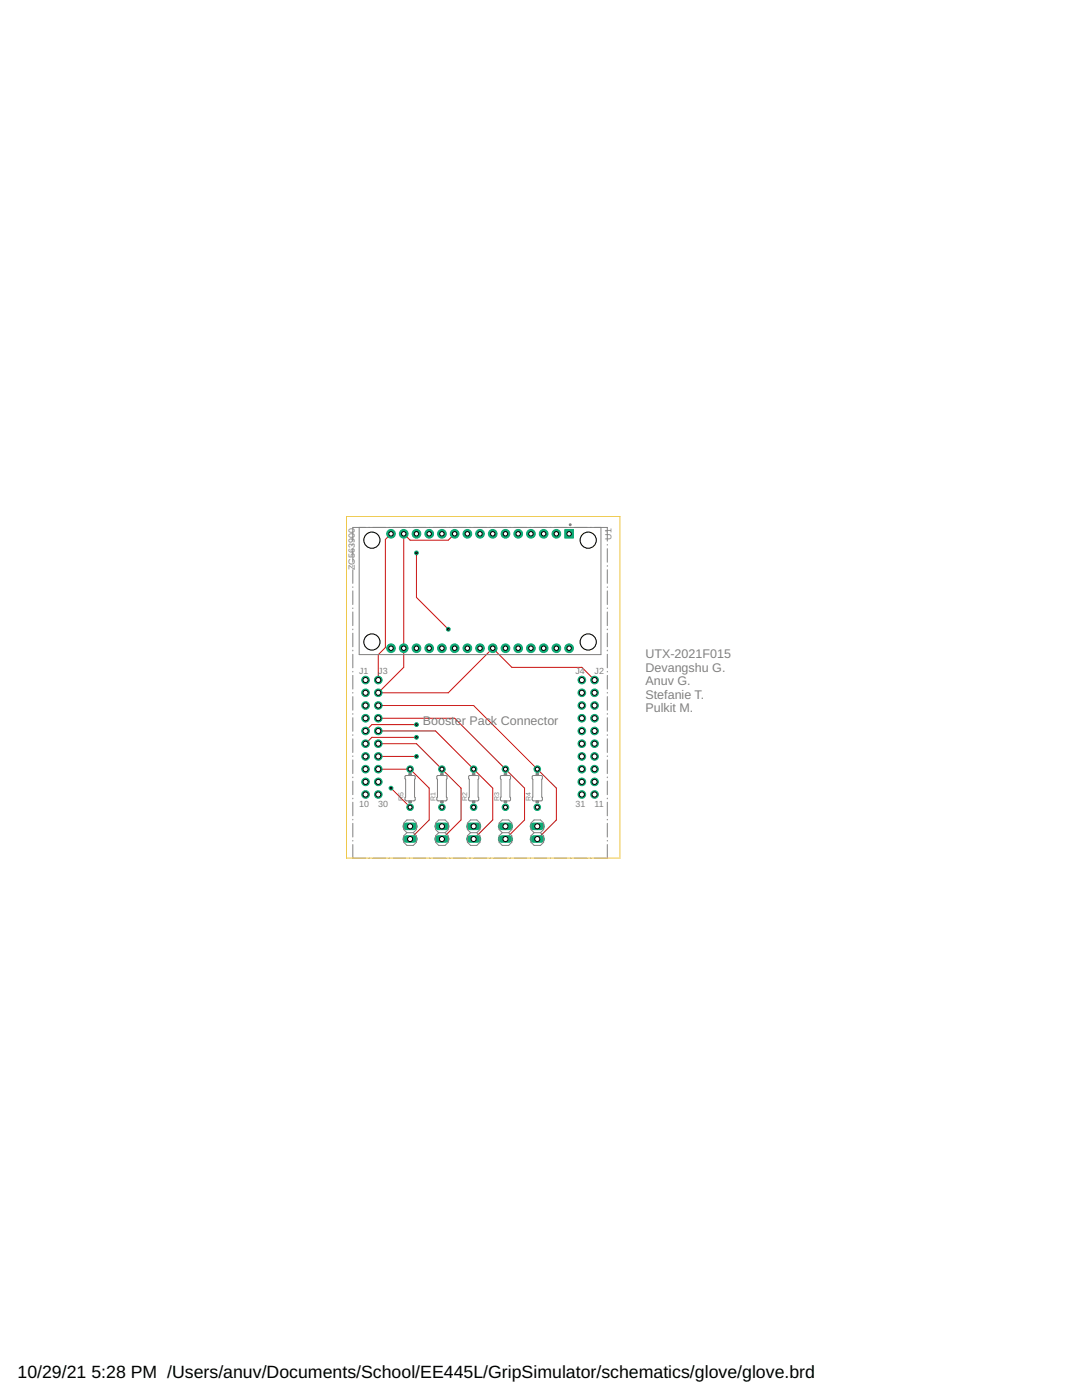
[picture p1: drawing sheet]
<svg xmlns="http://www.w3.org/2000/svg" width="216mm" height="279mm" viewBox="0 0 216 279" stroke-linecap="round" stroke-linejoin="round" font-family="sans-serif">
<path d="M78 106.5l-1.1 1.2v21.5l-1.4 1.4v5.1M83.1 110.3v8.9l6.4 6.4M90.7 106.5l-1.2 1.3h-7.7l-1.2-1.3v26.7l-5.1 5.1h14l8.8-8.9 3.8 3.8h14l2.5 2.5M75.5 151h7.6M75.5 153.5h6.3l3.8 3.8v6.3l-3.8 3.8M75.5 148.4h7.6l8.9 8.9v6.3l-3.8 3.8M75.5 145.9h11.4l11.4 11.4v6.3l-3.8 3.8M75.5 143.3h15.2l14 14v6.3l-3.8 3.8M75.5 140.8h19l16.5 16.5v6.3l-3.8 3.8M78 157.3l3.8 3.8M83.1 147.2h-8.9l-1.3 1.2M83.1 144.6h-8.9l-1.3 1.3" fill="none" stroke="#c90d0c" stroke-width=".2"/>
<circle cx="72.9" cy="135.7" r=".76" fill="#0dab76" stroke="#0dab76" stroke-width=".2"/>
<circle cx="72.9" cy="135.7" r=".51" fill="#fff" stroke="#000" stroke-width=".2"/>
<circle cx="72.9" cy="138.3" r=".76" fill="#0dab76" stroke="#0dab76" stroke-width=".2"/>
<circle cx="72.9" cy="138.3" r=".51" fill="#fff" stroke="#000" stroke-width=".2"/>
<circle cx="72.9" cy="140.8" r=".76" fill="#0dab76" stroke="#0dab76" stroke-width=".2"/>
<circle cx="72.9" cy="140.8" r=".51" fill="#fff" stroke="#000" stroke-width=".2"/>
<circle cx="72.9" cy="143.3" r=".76" fill="#0dab76" stroke="#0dab76" stroke-width=".2"/>
<circle cx="72.9" cy="143.3" r=".51" fill="#fff" stroke="#000" stroke-width=".2"/>
<circle cx="72.9" cy="145.9" r=".76" fill="#0dab76" stroke="#0dab76" stroke-width=".2"/>
<circle cx="72.9" cy="145.9" r=".51" fill="#fff" stroke="#000" stroke-width=".2"/>
<circle cx="72.9" cy="148.4" r=".76" fill="#0dab76" stroke="#0dab76" stroke-width=".2"/>
<circle cx="72.9" cy="148.4" r=".51" fill="#fff" stroke="#000" stroke-width=".2"/>
<circle cx="72.9" cy="151" r=".76" fill="#0dab76" stroke="#0dab76" stroke-width=".2"/>
<circle cx="72.9" cy="151" r=".51" fill="#fff" stroke="#000" stroke-width=".2"/>
<circle cx="72.9" cy="153.5" r=".76" fill="#0dab76" stroke="#0dab76" stroke-width=".2"/>
<circle cx="72.9" cy="153.5" r=".51" fill="#fff" stroke="#000" stroke-width=".2"/>
<circle cx="72.9" cy="156" r=".76" fill="#0dab76" stroke="#0dab76" stroke-width=".2"/>
<circle cx="72.9" cy="156" r=".51" fill="#fff" stroke="#000" stroke-width=".2"/>
<circle cx="72.9" cy="158.6" r=".76" fill="#0dab76" stroke="#0dab76" stroke-width=".2"/>
<circle cx="72.9" cy="158.6" r=".51" fill="#fff" stroke="#000" stroke-width=".2"/>
<circle cx="75.5" cy="135.7" r=".76" fill="#0dab76" stroke="#0dab76" stroke-width=".2"/>
<circle cx="75.5" cy="135.7" r=".51" fill="#fff" stroke="#000" stroke-width=".2"/>
<circle cx="75.5" cy="138.3" r=".76" fill="#0dab76" stroke="#0dab76" stroke-width=".2"/>
<circle cx="75.5" cy="138.3" r=".51" fill="#fff" stroke="#000" stroke-width=".2"/>
<circle cx="75.5" cy="140.8" r=".76" fill="#0dab76" stroke="#0dab76" stroke-width=".2"/>
<circle cx="75.5" cy="140.8" r=".51" fill="#fff" stroke="#000" stroke-width=".2"/>
<circle cx="75.5" cy="143.3" r=".76" fill="#0dab76" stroke="#0dab76" stroke-width=".2"/>
<circle cx="75.5" cy="143.3" r=".51" fill="#fff" stroke="#000" stroke-width=".2"/>
<circle cx="75.5" cy="145.9" r=".76" fill="#0dab76" stroke="#0dab76" stroke-width=".2"/>
<circle cx="75.5" cy="145.9" r=".51" fill="#fff" stroke="#000" stroke-width=".2"/>
<circle cx="75.5" cy="148.4" r=".76" fill="#0dab76" stroke="#0dab76" stroke-width=".2"/>
<circle cx="75.5" cy="148.4" r=".51" fill="#fff" stroke="#000" stroke-width=".2"/>
<circle cx="75.5" cy="151" r=".76" fill="#0dab76" stroke="#0dab76" stroke-width=".2"/>
<circle cx="75.5" cy="151" r=".51" fill="#fff" stroke="#000" stroke-width=".2"/>
<circle cx="75.5" cy="153.5" r=".76" fill="#0dab76" stroke="#0dab76" stroke-width=".2"/>
<circle cx="75.5" cy="153.5" r=".51" fill="#fff" stroke="#000" stroke-width=".2"/>
<circle cx="75.5" cy="156" r=".76" fill="#0dab76" stroke="#0dab76" stroke-width=".2"/>
<circle cx="75.5" cy="156" r=".51" fill="#fff" stroke="#000" stroke-width=".2"/>
<circle cx="75.5" cy="158.6" r=".76" fill="#0dab76" stroke="#0dab76" stroke-width=".2"/>
<circle cx="75.5" cy="158.6" r=".51" fill="#fff" stroke="#000" stroke-width=".2"/>
<circle cx="116.1" cy="158.6" r=".76" fill="#0dab76" stroke="#0dab76" stroke-width=".2"/>
<circle cx="116.1" cy="158.6" r=".51" fill="#fff" stroke="#000" stroke-width=".2"/>
<circle cx="116.1" cy="156" r=".76" fill="#0dab76" stroke="#0dab76" stroke-width=".2"/>
<circle cx="116.1" cy="156" r=".51" fill="#fff" stroke="#000" stroke-width=".2"/>
<circle cx="116.1" cy="153.5" r=".76" fill="#0dab76" stroke="#0dab76" stroke-width=".2"/>
<circle cx="116.1" cy="153.5" r=".51" fill="#fff" stroke="#000" stroke-width=".2"/>
<circle cx="116.1" cy="151" r=".76" fill="#0dab76" stroke="#0dab76" stroke-width=".2"/>
<circle cx="116.1" cy="151" r=".51" fill="#fff" stroke="#000" stroke-width=".2"/>
<circle cx="116.1" cy="148.4" r=".76" fill="#0dab76" stroke="#0dab76" stroke-width=".2"/>
<circle cx="116.1" cy="148.4" r=".51" fill="#fff" stroke="#000" stroke-width=".2"/>
<circle cx="116.1" cy="145.9" r=".76" fill="#0dab76" stroke="#0dab76" stroke-width=".2"/>
<circle cx="116.1" cy="145.9" r=".51" fill="#fff" stroke="#000" stroke-width=".2"/>
<circle cx="116.1" cy="143.3" r=".76" fill="#0dab76" stroke="#0dab76" stroke-width=".2"/>
<circle cx="116.1" cy="143.3" r=".51" fill="#fff" stroke="#000" stroke-width=".2"/>
<circle cx="116.1" cy="140.8" r=".76" fill="#0dab76" stroke="#0dab76" stroke-width=".2"/>
<circle cx="116.1" cy="140.8" r=".51" fill="#fff" stroke="#000" stroke-width=".2"/>
<circle cx="116.1" cy="138.3" r=".76" fill="#0dab76" stroke="#0dab76" stroke-width=".2"/>
<circle cx="116.1" cy="138.3" r=".51" fill="#fff" stroke="#000" stroke-width=".2"/>
<circle cx="116.1" cy="135.7" r=".76" fill="#0dab76" stroke="#0dab76" stroke-width=".2"/>
<circle cx="116.1" cy="135.7" r=".51" fill="#fff" stroke="#000" stroke-width=".2"/>
<circle cx="118.6" cy="158.6" r=".76" fill="#0dab76" stroke="#0dab76" stroke-width=".2"/>
<circle cx="118.6" cy="158.6" r=".51" fill="#fff" stroke="#000" stroke-width=".2"/>
<circle cx="118.6" cy="156" r=".76" fill="#0dab76" stroke="#0dab76" stroke-width=".2"/>
<circle cx="118.6" cy="156" r=".51" fill="#fff" stroke="#000" stroke-width=".2"/>
<circle cx="118.6" cy="153.5" r=".76" fill="#0dab76" stroke="#0dab76" stroke-width=".2"/>
<circle cx="118.6" cy="153.5" r=".51" fill="#fff" stroke="#000" stroke-width=".2"/>
<circle cx="118.6" cy="151" r=".76" fill="#0dab76" stroke="#0dab76" stroke-width=".2"/>
<circle cx="118.6" cy="151" r=".51" fill="#fff" stroke="#000" stroke-width=".2"/>
<circle cx="118.6" cy="148.4" r=".76" fill="#0dab76" stroke="#0dab76" stroke-width=".2"/>
<circle cx="118.6" cy="148.4" r=".51" fill="#fff" stroke="#000" stroke-width=".2"/>
<circle cx="118.6" cy="145.9" r=".76" fill="#0dab76" stroke="#0dab76" stroke-width=".2"/>
<circle cx="118.6" cy="145.9" r=".51" fill="#fff" stroke="#000" stroke-width=".2"/>
<circle cx="118.6" cy="143.3" r=".76" fill="#0dab76" stroke="#0dab76" stroke-width=".2"/>
<circle cx="118.6" cy="143.3" r=".51" fill="#fff" stroke="#000" stroke-width=".2"/>
<circle cx="118.6" cy="140.8" r=".76" fill="#0dab76" stroke="#0dab76" stroke-width=".2"/>
<circle cx="118.6" cy="140.8" r=".51" fill="#fff" stroke="#000" stroke-width=".2"/>
<circle cx="118.6" cy="138.3" r=".76" fill="#0dab76" stroke="#0dab76" stroke-width=".2"/>
<circle cx="118.6" cy="138.3" r=".51" fill="#fff" stroke="#000" stroke-width=".2"/>
<circle cx="118.6" cy="135.7" r=".76" fill="#0dab76" stroke="#0dab76" stroke-width=".2"/>
<circle cx="118.6" cy="135.7" r=".51" fill="#fff" stroke="#000" stroke-width=".2"/>
<path d="M87.4 167.4h1.5" fill="none" stroke="#0dab76" stroke-width="1.5"/>
<circle cx="88.2" cy="167.4" r=".51" fill="#fff" stroke="#000" stroke-width=".2"/>
<path d="M87.4 164.9h1.5" fill="none" stroke="#0dab76" stroke-width="1.5"/>
<circle cx="88.2" cy="164.9" r=".51" fill="#fff" stroke="#000" stroke-width=".2"/>
<path d="M93.8 167.4h1.5" fill="none" stroke="#0dab76" stroke-width="1.5"/>
<circle cx="94.5" cy="167.4" r=".51" fill="#fff" stroke="#000" stroke-width=".2"/>
<path d="M93.8 164.9h1.5" fill="none" stroke="#0dab76" stroke-width="1.5"/>
<circle cx="94.5" cy="164.9" r=".51" fill="#fff" stroke="#000" stroke-width=".2"/>
<path d="M100.1 167.4h1.5" fill="none" stroke="#0dab76" stroke-width="1.5"/>
<circle cx="100.9" cy="167.4" r=".51" fill="#fff" stroke="#000" stroke-width=".2"/>
<path d="M100.1 164.9h1.5" fill="none" stroke="#0dab76" stroke-width="1.5"/>
<circle cx="100.9" cy="164.9" r=".51" fill="#fff" stroke="#000" stroke-width=".2"/>
<path d="M106.4 167.4h1.6" fill="none" stroke="#0dab76" stroke-width="1.5"/>
<circle cx="107.2" cy="167.4" r=".51" fill="#fff" stroke="#000" stroke-width=".2"/>
<path d="M106.4 164.9h1.6" fill="none" stroke="#0dab76" stroke-width="1.5"/>
<circle cx="107.2" cy="164.9" r=".51" fill="#fff" stroke="#000" stroke-width=".2"/>
<path d="M81.1 167.4h1.5" fill="none" stroke="#0dab76" stroke-width="1.5"/>
<circle cx="81.8" cy="167.4" r=".51" fill="#fff" stroke="#000" stroke-width=".2"/>
<path d="M81.1 164.9h1.5" fill="none" stroke="#0dab76" stroke-width="1.5"/>
<circle cx="81.8" cy="164.9" r=".51" fill="#fff" stroke="#000" stroke-width=".2"/>
<path d="M112.7 105.7h1.7v1.7h-1.7z" fill="#0dab76" stroke="#0dab76" stroke-width=".2"/>
<circle cx="113.6" cy="106.5" r=".44" fill="#fff" stroke="#000" stroke-width=".2"/>
<circle cx="111" cy="106.5" r=".87" fill="#0dab76" stroke="#0dab76" stroke-width=".2"/>
<circle cx="111" cy="106.5" r=".44" fill="#fff" stroke="#000" stroke-width=".2"/>
<circle cx="108.5" cy="106.5" r=".87" fill="#0dab76" stroke="#0dab76" stroke-width=".2"/>
<circle cx="108.5" cy="106.5" r=".44" fill="#fff" stroke="#000" stroke-width=".2"/>
<circle cx="105.9" cy="106.5" r=".87" fill="#0dab76" stroke="#0dab76" stroke-width=".2"/>
<circle cx="105.9" cy="106.5" r=".44" fill="#fff" stroke="#000" stroke-width=".2"/>
<circle cx="103.4" cy="106.5" r=".87" fill="#0dab76" stroke="#0dab76" stroke-width=".2"/>
<circle cx="103.4" cy="106.5" r=".44" fill="#fff" stroke="#000" stroke-width=".2"/>
<circle cx="100.9" cy="106.5" r=".87" fill="#0dab76" stroke="#0dab76" stroke-width=".2"/>
<circle cx="100.9" cy="106.5" r=".44" fill="#fff" stroke="#000" stroke-width=".2"/>
<circle cx="98.3" cy="106.5" r=".87" fill="#0dab76" stroke="#0dab76" stroke-width=".2"/>
<circle cx="98.3" cy="106.5" r=".44" fill="#fff" stroke="#000" stroke-width=".2"/>
<circle cx="95.8" cy="106.5" r=".87" fill="#0dab76" stroke="#0dab76" stroke-width=".2"/>
<circle cx="95.8" cy="106.5" r=".44" fill="#fff" stroke="#000" stroke-width=".2"/>
<circle cx="93.3" cy="106.5" r=".87" fill="#0dab76" stroke="#0dab76" stroke-width=".2"/>
<circle cx="93.3" cy="106.5" r=".44" fill="#fff" stroke="#000" stroke-width=".2"/>
<circle cx="90.7" cy="106.5" r=".87" fill="#0dab76" stroke="#0dab76" stroke-width=".2"/>
<circle cx="90.7" cy="106.5" r=".44" fill="#fff" stroke="#000" stroke-width=".2"/>
<circle cx="88.2" cy="106.5" r=".87" fill="#0dab76" stroke="#0dab76" stroke-width=".2"/>
<circle cx="88.2" cy="106.5" r=".44" fill="#fff" stroke="#000" stroke-width=".2"/>
<circle cx="85.6" cy="106.5" r=".87" fill="#0dab76" stroke="#0dab76" stroke-width=".2"/>
<circle cx="85.6" cy="106.5" r=".44" fill="#fff" stroke="#000" stroke-width=".2"/>
<circle cx="83.1" cy="106.5" r=".87" fill="#0dab76" stroke="#0dab76" stroke-width=".2"/>
<circle cx="83.1" cy="106.5" r=".44" fill="#fff" stroke="#000" stroke-width=".2"/>
<circle cx="80.6" cy="106.5" r=".87" fill="#0dab76" stroke="#0dab76" stroke-width=".2"/>
<circle cx="80.6" cy="106.5" r=".44" fill="#fff" stroke="#000" stroke-width=".2"/>
<circle cx="78" cy="106.5" r=".87" fill="#0dab76" stroke="#0dab76" stroke-width=".2"/>
<circle cx="78" cy="106.5" r=".44" fill="#fff" stroke="#000" stroke-width=".2"/>
<circle cx="113.6" cy="129.4" r=".87" fill="#0dab76" stroke="#0dab76" stroke-width=".2"/>
<circle cx="113.6" cy="129.4" r=".44" fill="#fff" stroke="#000" stroke-width=".2"/>
<circle cx="111" cy="129.4" r=".87" fill="#0dab76" stroke="#0dab76" stroke-width=".2"/>
<circle cx="111" cy="129.4" r=".44" fill="#fff" stroke="#000" stroke-width=".2"/>
<circle cx="108.5" cy="129.4" r=".87" fill="#0dab76" stroke="#0dab76" stroke-width=".2"/>
<circle cx="108.5" cy="129.4" r=".44" fill="#fff" stroke="#000" stroke-width=".2"/>
<circle cx="105.9" cy="129.4" r=".87" fill="#0dab76" stroke="#0dab76" stroke-width=".2"/>
<circle cx="105.9" cy="129.4" r=".44" fill="#fff" stroke="#000" stroke-width=".2"/>
<circle cx="103.4" cy="129.4" r=".87" fill="#0dab76" stroke="#0dab76" stroke-width=".2"/>
<circle cx="103.4" cy="129.4" r=".44" fill="#fff" stroke="#000" stroke-width=".2"/>
<circle cx="100.9" cy="129.4" r=".87" fill="#0dab76" stroke="#0dab76" stroke-width=".2"/>
<circle cx="100.9" cy="129.4" r=".44" fill="#fff" stroke="#000" stroke-width=".2"/>
<circle cx="98.3" cy="129.4" r=".87" fill="#0dab76" stroke="#0dab76" stroke-width=".2"/>
<circle cx="98.3" cy="129.4" r=".44" fill="#fff" stroke="#000" stroke-width=".2"/>
<circle cx="95.8" cy="129.4" r=".87" fill="#0dab76" stroke="#0dab76" stroke-width=".2"/>
<circle cx="95.8" cy="129.4" r=".44" fill="#fff" stroke="#000" stroke-width=".2"/>
<circle cx="93.3" cy="129.4" r=".87" fill="#0dab76" stroke="#0dab76" stroke-width=".2"/>
<circle cx="93.3" cy="129.4" r=".44" fill="#fff" stroke="#000" stroke-width=".2"/>
<circle cx="90.7" cy="129.4" r=".87" fill="#0dab76" stroke="#0dab76" stroke-width=".2"/>
<circle cx="90.7" cy="129.4" r=".44" fill="#fff" stroke="#000" stroke-width=".2"/>
<circle cx="88.2" cy="129.4" r=".87" fill="#0dab76" stroke="#0dab76" stroke-width=".2"/>
<circle cx="88.2" cy="129.4" r=".44" fill="#fff" stroke="#000" stroke-width=".2"/>
<circle cx="85.6" cy="129.4" r=".87" fill="#0dab76" stroke="#0dab76" stroke-width=".2"/>
<circle cx="85.6" cy="129.4" r=".44" fill="#fff" stroke="#000" stroke-width=".2"/>
<circle cx="83.1" cy="129.4" r=".87" fill="#0dab76" stroke="#0dab76" stroke-width=".2"/>
<circle cx="83.1" cy="129.4" r=".44" fill="#fff" stroke="#000" stroke-width=".2"/>
<circle cx="80.6" cy="129.4" r=".87" fill="#0dab76" stroke="#0dab76" stroke-width=".2"/>
<circle cx="80.6" cy="129.4" r=".44" fill="#fff" stroke="#000" stroke-width=".2"/>
<circle cx="78" cy="129.4" r=".87" fill="#0dab76" stroke="#0dab76" stroke-width=".2"/>
<circle cx="78" cy="129.4" r=".44" fill="#fff" stroke="#000" stroke-width=".2"/>
<circle cx="88.2" cy="161.1" r=".66" fill="#0dab76" stroke="#0dab76" stroke-width=".2"/>
<circle cx="88.2" cy="161.1" r=".4" fill="#fff" stroke="#000" stroke-width=".2"/>
<circle cx="88.2" cy="153.5" r=".66" fill="#0dab76" stroke="#0dab76" stroke-width=".2"/>
<circle cx="88.2" cy="153.5" r=".4" fill="#fff" stroke="#000" stroke-width=".2"/>
<circle cx="94.5" cy="161.1" r=".66" fill="#0dab76" stroke="#0dab76" stroke-width=".2"/>
<circle cx="94.5" cy="161.1" r=".4" fill="#fff" stroke="#000" stroke-width=".2"/>
<circle cx="94.5" cy="153.5" r=".66" fill="#0dab76" stroke="#0dab76" stroke-width=".2"/>
<circle cx="94.5" cy="153.5" r=".4" fill="#fff" stroke="#000" stroke-width=".2"/>
<circle cx="107.2" cy="161.1" r=".66" fill="#0dab76" stroke="#0dab76" stroke-width=".2"/>
<circle cx="107.2" cy="161.1" r=".4" fill="#fff" stroke="#000" stroke-width=".2"/>
<circle cx="107.2" cy="153.5" r=".66" fill="#0dab76" stroke="#0dab76" stroke-width=".2"/>
<circle cx="107.2" cy="153.5" r=".4" fill="#fff" stroke="#000" stroke-width=".2"/>
<circle cx="81.8" cy="161.1" r=".66" fill="#0dab76" stroke="#0dab76" stroke-width=".2"/>
<circle cx="81.8" cy="161.1" r=".4" fill="#fff" stroke="#000" stroke-width=".2"/>
<circle cx="81.8" cy="153.5" r=".66" fill="#0dab76" stroke="#0dab76" stroke-width=".2"/>
<circle cx="81.8" cy="153.5" r=".4" fill="#fff" stroke="#000" stroke-width=".2"/>
<circle cx="100.9" cy="161.1" r=".66" fill="#0dab76" stroke="#0dab76" stroke-width=".2"/>
<circle cx="100.9" cy="161.1" r=".4" fill="#fff" stroke="#000" stroke-width=".2"/>
<circle cx="100.9" cy="153.5" r=".66" fill="#0dab76" stroke="#0dab76" stroke-width=".2"/>
<circle cx="100.9" cy="153.5" r=".4" fill="#fff" stroke="#000" stroke-width=".2"/>
<circle cx="78" cy="157.3" r=".38" fill="#0dab76" stroke="#0dab76" stroke-width=".2"/>
<circle cx="78" cy="157.3" r=".17" fill="#fff" stroke="#000" stroke-width=".2"/>
<circle cx="83.1" cy="147.2" r=".38" fill="#0dab76" stroke="#0dab76" stroke-width=".2"/>
<circle cx="83.1" cy="147.2" r=".17" fill="#fff" stroke="#000" stroke-width=".2"/>
<circle cx="83.1" cy="144.6" r=".38" fill="#0dab76" stroke="#0dab76" stroke-width=".2"/>
<circle cx="83.1" cy="144.6" r=".17" fill="#fff" stroke="#000" stroke-width=".2"/>
<circle cx="83.1" cy="151" r=".38" fill="#0dab76" stroke="#0dab76" stroke-width=".2"/>
<circle cx="83.1" cy="151" r=".17" fill="#fff" stroke="#000" stroke-width=".2"/>
<circle cx="89.5" cy="125.6" r=".38" fill="#0dab76" stroke="#0dab76" stroke-width=".2"/>
<circle cx="89.5" cy="125.6" r=".17" fill="#fff" stroke="#000" stroke-width=".2"/>
<circle cx="83.1" cy="110.3" r=".38" fill="#0dab76" stroke="#0dab76" stroke-width=".2"/>
<circle cx="83.1" cy="110.3" r=".17" fill="#fff" stroke="#000" stroke-width=".2"/>
<g fill="none" stroke="#808080" stroke-width=".2">
<path d="M70.4 108v-2.7h50.8v2.7M70.4 108.7v.1M70.4 109.5v2.7M70.4 112.9v.1M70.4 113.7v2.7M70.4 117.1v.1M70.4 117.9v2.7M71.7 105.3v25.3h48.2v-25.3M121.2 108.7v.1M121.2 109.5v2.7M121.2 112.9v.1M121.2 113.7v2.7"/>
<path d="M121.2 117.1v.1M121.2 117.9v2.7M70.4 121.3v.2M70.4 122.1v2.8M70.4 125.5v.2M70.4 126.4v2.7M70.4 129.8v.1M70.4 130.6v2.7M70.4 134v.1M70.4 134.8v2.7M70.4 138.2v.1M70.4 139v2.7"/>
<path d="M121.2 121.3v.2M121.2 122.1v2.8M121.2 125.5v.2M121.2 126.4v2.7M121.2 129.8v.1M121.2 130.6v2.7M121.2 134v.1M121.2 134.8v2.7M121.2 138.2v.1M121.2 139v2.7M70.4 142.4v.2M70.4 143.2v2.7"/>
<path d="M70.4 146.6v.2M70.4 147.4v2.8M70.4 150.9v.1M70.4 151.7v2.7M70.4 155.1v.1M70.4 155.9v2.7M70.4 159.3v.1M80.9 154.8h1.8l.1 .1-.1 4.2 .1 .5-.1 .2h-1.6l-.3-.1v-.5l.1-.1zM87.2 154.8h1.8l.2 .1-.1 4.2 .1 .5-.2 .2h-1.6l-.2-.1v-.5l.1-.1zM93.6 154.8h1.8l.1 .1-.1 .6v3.6l.1 .6-.1 .1h-1.6l-.3-.1 .1-.6zM99.9 154.8h1.8l.2 .1-.2 4.2 .2 .5-.2 .2h-1.6l-.2-.1zM106.3 154.8h1.8l.1 .1-.1 4.2 .1 .5-.1 .2h-1.7l-.2-.1z"/>
<path d="M121.2 142.4v.2M121.2 143.2v2.7M121.2 146.6v.2M121.2 147.4v2.8M121.2 150.9v.1M121.2 151.7v2.7M121.2 155.1v.1M121.2 155.9v2.7M121.2 159.3v.1M70.4 160.1v2.7M70.4 163.5v.1M70.4 164.3v2.7"/>
<path d="M70.4 167.7v.2M70.4 168.6v2.7h2.5M73.6 171.3h.1M74.4 171.3h2.5M77.6 171.3h.2M78.4 171.3h2.6M81.2 166.2h1.3M81.2 166.2l-.6 .6v1.3l.6 .6h1.3l.6-.6v-1.3l-.6-.6M81.2 166.2l-.6-.7v-1.2l.6-.7h1.3l.6 .7v1.2l-.6 .7M81.6 171.3h.2M82.5 171.3h2.5M85.7 171.3h.1"/>
<path d="M86.5 171.3h2.5M87.5 166.2l-.6-.7v-1.2l.6-.7h1.3l.7 .7v1.2l-.7 .7M87.5 166.2l-.6 .6v1.3l.6 .6h1.3l.7-.6v-1.3l-.7-.6M87.5 166.2h1.3M89.7 171.3h.1M90.5 171.3h2.5M93.7 171.3h.2M93.9 166.2h1.2M93.9 166.2l-.6 .6v1.3l.6 .6h1.2l.7-.6v-1.3l-.7-.6M93.9 166.2l-.6-.7v-1.2l.6-.7h1.2l.7 .7v1.2l-.7 .7M94.5 171.3h2.5M97.7 171.3h.2"/>
<path d="M98.6 171.3h2.5M100.2 166.2h1.3M100.2 166.2l-.6 .6v1.3l.6 .6h1.3l.6-.6v-1.3l-.6-.6M100.2 166.2l-.6-.7v-1.2l.6-.7h1.3l.6 .7v1.2l-.6 .7M101.7 171.3h.2M102.6 171.3h2.5M105.8 171.3h.1M106.6 166.2h1.2M106.6 166.2l-.7 .6v1.3l.7 .6h1.2l.7-.6v-1.3l-.7-.6M106.6 166.2l-.7-.7v-1.2l.7-.7h1.2l.7 .7v1.2l-.7 .7M106.6 171.3h2.5M109.8 171.3h.1"/>
<path d="M110.6 171.3h2.5M113.8 171.3h.2M114.6 171.3h2.6M117.8 171.3h.2M121.2 168.6v2.7h-2.5M121.2 160.1v2.7M121.2 163.5v.1M121.2 164.3v2.7M121.2 167.7v.2"/>
</g>
<path d="M113.6 104.6h.3v.3h-.3z" fill-rule="evenodd" fill="#808080" stroke="#808080" stroke-width=".2"/>
<g fill="#808080" stroke="#808080" stroke-width=".2">
<path d="M87.9 154.4h.5v.4h-.5z"/>
<path d="M87.9 159.8h.5v.4h-.5z"/>
<path d="M94.3 154.4h.5v.4h-.5z"/>
<path d="M94.3 159.8h.5v.4h-.5z"/>
<path d="M107 154.4h.5v.4h-.5z"/>
<path d="M107 159.8h.5v.4h-.5z"/>
<path d="M81.6 154.4h.5v.4h-.5z"/>
<path d="M81.6 159.8h.5v.4h-.5z"/>
<path d="M100.6 154.4h.5v.4h-.5z"/>
<path d="M100.6 159.8h.5v.4h-.5z"/>
</g>
<g fill="none" stroke="#eec643" stroke-width=".2">
<path d="M69.1 103.1h54.6v68.2h-54.6z"/>
<circle cx="117.4" cy="107.8" r="1.61"/>
</g>
<circle cx="117.4" cy="107.8" r="1.61" fill="#fff" stroke="#000" stroke-width=".2"/>
<circle cx="117.4" cy="128.1" r="1.61" fill="none" stroke="#eec643" stroke-width=".2"/>
<circle cx="117.4" cy="128.1" r="1.61" fill="#fff" stroke="#000" stroke-width=".2"/>
<circle cx="74.2" cy="128.1" r="1.61" fill="none" stroke="#eec643" stroke-width=".2"/>
<circle cx="74.2" cy="128.1" r="1.61" fill="#fff" stroke="#000" stroke-width=".2"/>
<circle cx="74.2" cy="107.8" r="1.61" fill="none" stroke="#eec643" stroke-width=".2"/>
<circle cx="74.2" cy="107.8" r="1.61" fill="#fff" stroke="#000" stroke-width=".2"/>
<g font-size="3.5">
<text x="3.5" y="274.9">10/29/21</text>
<text x="18.2" y="274.9">5:28 PM /Users/anuv/Documents/School/EE445L/GripSimulator/schematics/glove/glove.brd</text>
</g>
<g font-size="2.5" fill="#808080">
<text x="128.8" y="131.4">UTX-2021F015</text>
<text x="128.8" y="134.1">Devangshu G.</text>
<text x="128.8" y="136.7">Anuv G.</text>
<text x="128.8" y="139.4">Stefanie T.</text>
<text x="128.8" y="142.1">Pulkit M.</text>
<text x="84.4" y="144.6">Booster Pack Connector</text>
</g>
<g font-size="1.8" fill="#808080">
<text x="122" y="107.7" transform="rotate(-90 122 107.7)">U1</text>
<text x="70.8" y="113.8" transform="rotate(-90 70.8 113.8)">ZC563900</text>
<text x="71.7" y="134.5">J1</text>
<text x="75.5" y="134.5">J3</text>
<text x="114.8" y="134.5">J4</text>
<text x="118.6" y="134.5">J2</text>
<text x="71.7" y="161.1">10</text>
<text x="75.5" y="161.1">30</text>
<text x="114.8" y="161.1">31</text>
<text x="118.6" y="161.1">11</text>
</g>
<g font-size="1.4" fill="#808080">
<text x="80.5" y="159.8" transform="rotate(-90 80.5 159.8)">R5</text>
<text x="86.9" y="159.8" transform="rotate(-90 86.9 159.8)">R1</text>
<text x="93.2" y="159.8" transform="rotate(-90 93.2 159.8)">R2</text>
<text x="99.6" y="159.8" transform="rotate(-90 99.6 159.8)">R3</text>
<text x="105.9" y="159.8" transform="rotate(-90 105.9 159.8)">R4</text>
</g>
</svg>
